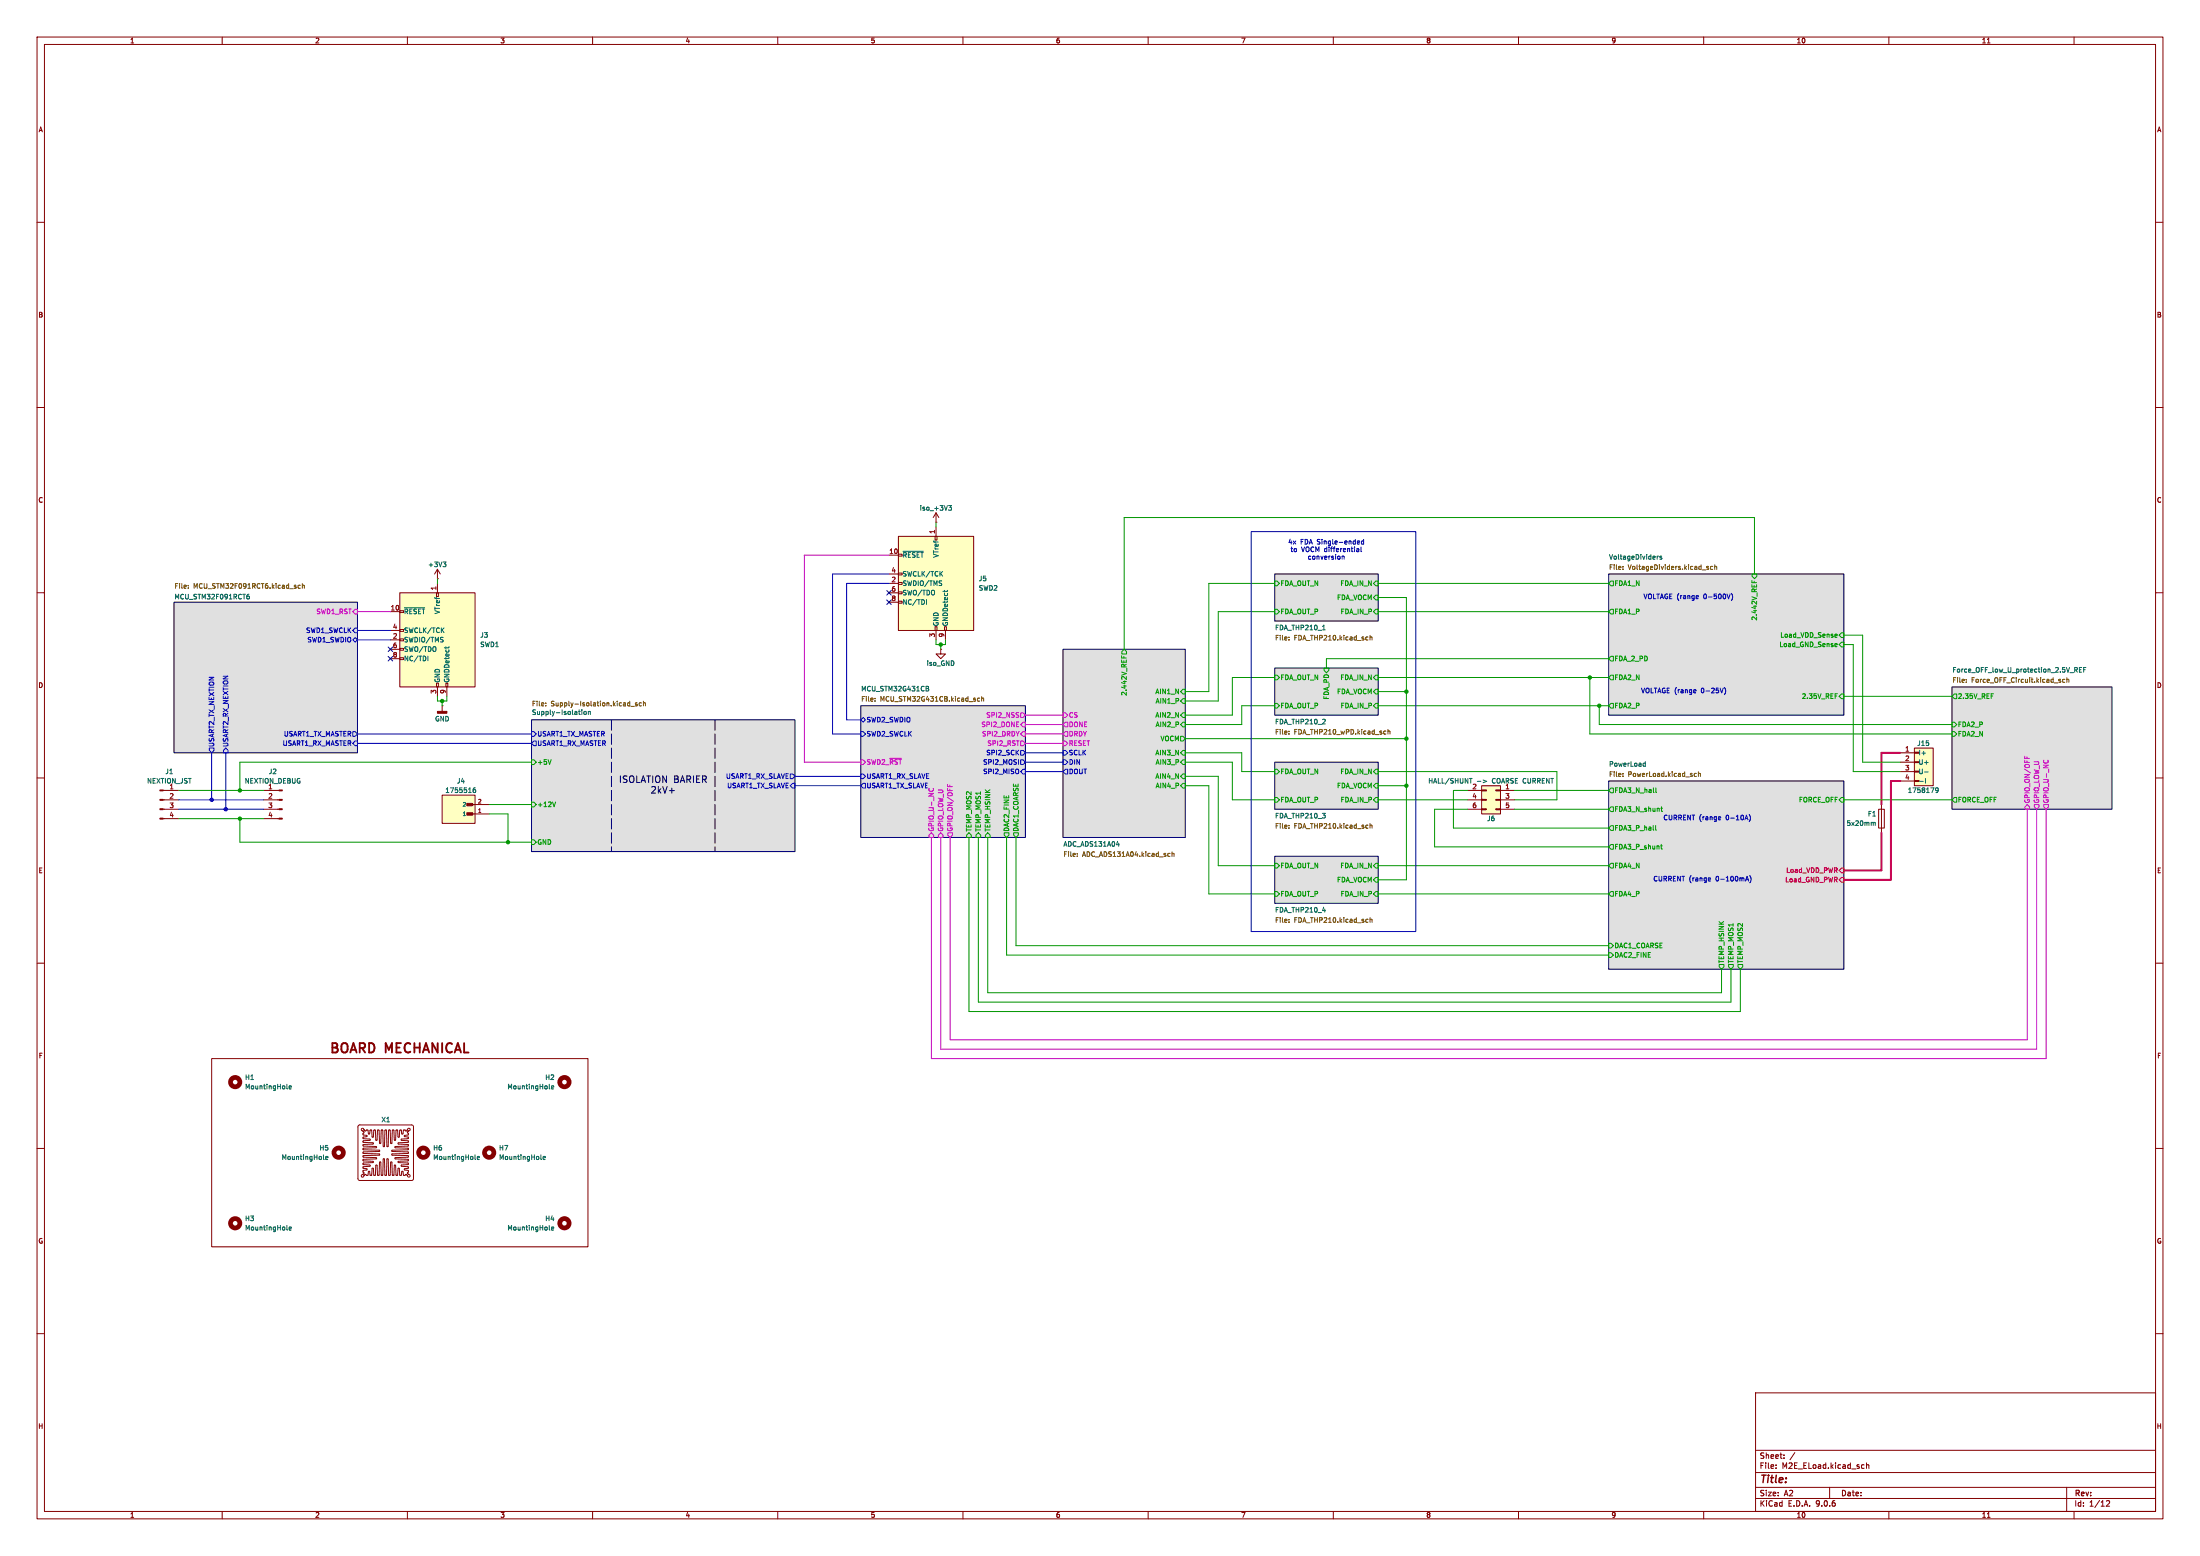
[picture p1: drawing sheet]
<svg xmlns="http://www.w3.org/2000/svg" width="297mm" height="210mm" viewBox="0 0 297 210" stroke-linecap="round" stroke-linejoin="round" font-family="sans-serif">
<g fill="none" stroke="#840000" stroke-width=".14">
<path d="M5 5h287v200h-287zM6 6h285v198h-285zM30 5v1M55 5v1M80 5v1M105 5v1M130 5v1M155 5v1M180 5v1M205 5v1M230 5v1M255 5v1"/>
<path d="M268.3 5.8h.4M280 5v1M5 30h1M291 30h1M5 55h1M291 55h1M5 80h1M291 80h1M5 105h1M291 105h1M5 130h1M291 130h1"/>
<path d="M5 155h1M291 155h1M5 180h1M237 188h54v16h-54zM237 198.7h54M237 195.7h54M239.8 198.1v.1M239.8 197.7v.1M240.8 196.8h.1M240.8 196.4h.1M242.3 196.1l-.6 .9M251.4 197.7h.3"/>
<path d="M251.7 198.2h-.3M252 197.8l.3-.1v.5M252 197.4v.8M291 180h1M30 204v1M55 204v1M80 204v1M105 204v1M130 204v1M155 204v1M180 204v1M205 204v1"/>
<path d="M230 204v1M237 202.2h54M237 200.7h54M247 200.7v1.5M255 204v1M268.3 204.8h.4M279 200.7v3.3M280 204v1M284.4 202.6l.3-.1 .1 .3-.5 .5h.5"/>
</g>
<g fill="#e0e0e0" stroke="#e0e0e0" stroke-width=".14">
<path d="M172.1 90.2h14v6.3h-14z"/>
<path d="M23.5 81.3h24.8v20.3h-24.8z"/>
<path d="M172.1 115.6h14v6.3h-14z"/>
<path d="M116.2 95.3h22.2v17.7h-22.2z"/>
<path d="M143.5 87.6h16.5v25.4h-16.5z"/>
<path d="M71.8 97.2h35.5v17.7h-35.5z"/>
<path d="M172.1 77.5h14v6.3h-14z"/>
<path d="M172.1 102.9h14v6.3h-14z"/>
<path d="M217.2 77.5h31.7v19h-31.7z"/>
<path d="M217.2 105.4h31.7v25.4h-31.7z"/>
<path d="M263.5 92.7h21.6v16.5h-21.6z"/>
</g>
<path d="M172.1 77.5h14v6.3h-14zM217.2 77.5h31.7v19h-31.7zM23.5 81.3h24.8v20.3h-24.8zM71.8 97.2h35.5v17.7h-35.5zM116.2 95.3h22.2v17.7h-22.2zM143.5 87.6h16.5v25.4h-16.5zM172.1 90.2h14v6.3h-14zM263.5 92.7h21.6v16.5h-21.6zM172.1 115.6h14v6.3h-14zM172.1 102.9h14v6.3h-14zM217.2 105.4h31.7v25.4h-31.7z" fill="none" stroke="#000" stroke-width=".14"/>
<g fill="none" stroke="#009600" stroke-width=".14">
<path d="M172.1 78.4h.3l.3 .3-.3 .4h-.3zM185.7 78.4h.4v.7h-.4l-.3-.4zM217.5 78.4h.3v.7h-.3l-.3-.4zM236.5 78.3v.3M236.5 77.5h.7v.3l-.3 .3-.4-.3zM236.8 78.4v.2M151.4 88.5v.3M151.7 88.6v.2M151.8 87.6l.3 .3v.4h-.7v-.4zM159.4 99.4h.3l.3 .3-.3 .3h-.3zM159.7 93h.3v.7h-.3l-.3-.4zM159.7 94.3h.3v.6h-.3l-.3-.3z"/>
<path d="M159.7 96.2h.3v.6h-.3l-.3-.3zM159.7 97.5h.3v.6h-.3l-.3-.3zM172.1 91.1h.3l.3 .3-.3 .4h-.3zM172.1 94.9h.3l.3 .4-.3 .3h-.3zM172.1 82.2h.3l.3 .4-.3 .3h-.3zM178.8 90.2h.6v.3l-.3 .3-.3-.3zM185.7 91.1h.4v.7h-.4l-.3-.4zM185.7 94.9h.4v.7h-.4l-.3-.3zM185.7 93h.4v.7h-.4l-.3-.4zM185.7 82.2h.4v.7h-.4l-.3-.3zM185.7 80.3h.4v.7h-.4l-.3-.4zM217.5 82.2h.3v.7h-.3l-.3-.3z"/>
<path d="M217.5 91.1h.3v.7h-.3l-.3-.4zM217.5 94.9h.3v.7h-.3l-.3-.3zM217.5 88.6h.3v.6h-.3l-.3-.3zM247.7 93.6h.3M248.6 93.7h.3v.6h-.3l-.3-.3zM263.5 97.5h.3l.4 .3-.4 .3h-.3zM263.5 94l.3-.3h.4v.6h-.4zM263.5 98.7h.3l.4 .4-.4 .3h-.3zM268.8 93.6h.3M71.8 102.6h.3l.3 .3-.3 .3h-.3zM71.8 108.3h.3l.3 .3-.3 .3h-.3zM71.8 113.3h.3l.3 .4-.3 .3h-.3z"/>
<path d="M74.4 102.5l-.2 .7M75 108.2l-.2 .7M130.8 112.4l.3 .3v.3h-.6v-.3zM132.1 112.4l.3 .3v.3h-.6v-.3zM133.3 112.4l.4 .3v.3h-.7v-.3zM135.6 112.4h.6v.3l-.3 .3-.3-.3zM136.8 112.4h.7v.3l-.3 .3-.4-.3zM159.7 101.3h.3v.6h-.3l-.3-.3zM159.7 102.6h.3v.6h-.3l-.3-.3zM159.7 104.5h.3v.6h-.3l-.3-.3zM159.7 105.7h.3v.7h-.3l-.3-.4zM172.1 116.5h.3l.3 .3-.3 .4h-.3z"/>
<path d="M172.1 103.8h.3l.3 .3-.3 .4h-.3zM172.1 107.6h.3l.3 .4-.3 .3h-.3zM185.7 116.5h.4v.7h-.4l-.3-.4zM185.7 118.4h.4v.7h-.4l-.3-.4zM185.7 103.8h.4v.7h-.4l-.3-.4zM185.7 107.6h.4v.7h-.4l-.3-.3zM185.7 105.7h.4v.7h-.4l-.3-.4zM217.5 106.4h.3v.6h-.3l-.3-.3zM217.5 108.9h.3v.6h-.3l-.3-.3zM217.5 111.4h.3v.7h-.3l-.3-.3zM217.5 114h.3v.6h-.3l-.3-.3zM217.5 116.5h.3v.7h-.3l-.3-.4z"/>
<path d="M223.5 111.4v.6h.1M223.5 106.3v.6l.1 .1M224.2 114.2h.2M224.2 109.1h.3M224.3 114v.5l.1 .1M224.3 108.9v.5l.2 .1M248.6 107.6h.3v.7h-.3l-.3-.3zM263.8 107.6h.4v.7h-.4l-.3-.3zM172.1 120.3h.3l.3 .4-.3 .3h-.3zM185.7 120.3h.4v.7h-.4l-.3-.3zM217.2 127.3h.3l.3 .3-.3 .4h-.3zM217.2 128.6h.3l.3 .3-.3 .3h-.3z"/>
<path d="M217.5 120.3h.3v.7h-.3l-.3-.3zM232.1 130.2h.6v.3l-.3 .3-.3-.3zM233.4 130.2h.6v.3l-.3 .3-.3-.3zM234.6 130.2h.7v.3l-.4 .3-.3-.3z"/>
</g>
<g fill="none" stroke="#006464" stroke-width=".14">
<path d="M223.7 75.1v.4M223.9 75.1l-.2 .1M224.3 75.1l-.2 .1 .2 .1v.2h-.2M33.4 80.4l.3 .2-.1 .2h-.2M33.6 80.2h-.2M78.1 96h.2M78.3 96.4h.1M78.5 96v.4M78.9 96h.1l.2 .1-.2 .3-.2-.1zM79.4 96.1l.3-.1v.4M79.4 96v.4M125 92.6l.3 .1 .1 .1-.2 .1"/>
<path d="M125 92.9h.2M125.2 92.9l.2 .2v.1l-.4 .1M178.5 85h.4M178.7 84.5v-.1v.6M178.8 97.1l.1 .1v.1l-.4 .4h.4M280.1 90.1h.2l.1 .1v.2h-.3M280.2 90.4l.2 .3M280.7 90.4h.2M281 90.1h-.3v.6h.3M281.3 90.4h.2M281.6 90.1h-.3v.6M150.7 114h.4"/>
<path d="M151 113.8v.4M178.5 109.8h.4l-.2 .2M178.8 110v.4M221.9 103.4h.2M221.9 103h.2M222.1 102.8v.6M178.5 122.9h.4"/>
</g>
<g fill="none" stroke="#725600" stroke-width=".14">
<path d="M25.4 79.3v.1M25.4 79v.1M40.5 79h-.1l-.2 .1 .1 .3h.2M40.8 79h.3v.4M40.8 78.8v.6M219.1 76.8v.1M219.1 76.5h.1M230.4 76.6l.3 .1-.1 .2-.2-.1M230.6 76.5h-.2M231.2 76.5l-.2-.1-.1 .2 .1 .2h.2M231.5 76.5h.2l.1 .4M231.5 76.2v.7"/>
<path d="M73.7 95.2v.1M73.7 94.9h.1M85.2 95.3h.5M86 94.9h-.2l.2 .2v.1h-.2M86.6 94.9h-.2l-.1 .1v.2h.3M86.9 94.9h.2v.4M86.9 94.6v.7M118.1 94.6h.1M118.1 94.2v.1M132 94.6h.3M132.3 94.2l-.3 .1M132.5 94v.6"/>
<path d="M132.6 94.2h.2v.4M132.6 94.2l-.1 .1M174 99v.1M174 86v.1M174 86.3v.1M174 98.7v.1M184.6 86h.1M184.7 86.4h-.1M185 85.8v.6M185 86h.2v.4M186.9 98.7h.2M187.1 99.1h-.2"/>
<path d="M187.4 98.7h.2v.4M187.4 98.5v.6M265.4 92v.1M265.4 91.7v.1M278 91.9l.2 .1-.2 .1M278 91.7h.2M278.8 91.7h-.2l-.1 .1v.3h.3M279 91.7h.3v.4M279 91.5v.6M145.4 115.5v.1M145.4 115.2v.1M157.8 115.2h.2"/>
<path d="M158 115.6h-.2M158.2 115.2h.3v.4M158.2 115v.6M174 111.4v.1M174 111.7v.1M184.6 111.4h.1M184.7 111.8h-.1M185 111.2v.6M185 111.4h.2v.4M219.1 104.4v.1M219.1 104.7v.1M229 104.4h-.2l-.1 .1 .1 .3h.2"/>
<path d="M229.3 104.2v.6M229.3 104.4h.2l.1 .4M229.3 104.4h.1M174 124.1v.1M174 124.4v.1M184.6 124.1h.1M184.7 124.5h-.1M185 123.9v.6M185 124.1h.2v.4"/>
</g>
<g fill="none" stroke="#c200c2" stroke-width=".14">
<path d="M47.9 82.2h.4v.7h-.4l-.3-.3zM137.8 96.2h.3l.3 .3-.3 .3h-.3zM138.1 97.5h.3v.6h-.3l-.3-.3zM138.1 98.7h.3v.7h-.3l-.3-.3zM143.5 96.2h.3l.3 .3-.3 .3h-.3zM143.8 97.5h.3v.6h-.3l-.3-.3zM143.8 98.7h.3v.7h-.3l-.3-.3zM116.2 102.6h.3l.3 .3-.3 .3h-.3zM120.1 102.3h1.6M125.7 112.4l.3 .3v.3h-.6v-.3zM126 106.4v.3M127 112.4l.3 .3v.3h-.6v-.3z"/>
<path d="M127.9 105.9v.3M128 112.4h.6v.3l-.3 .3-.3-.3zM128.2 106v.2M137.8 100h.3l.3 .3-.3 .3h-.3zM143.5 100h.3l.3 .3-.3 .3h-.3zM273.3 102.1v.3M273.6 102.2v.2M273.7 108.6l.3 .3v.3h-.6v-.3zM274.6 108.6h.7v.3l-.3 .3-.4-.3zM275.9 108.6h.6v.3l-.3 .3-.3-.3zM275.9 102.6v.3M276.5 102.6v.3"/>
</g>
<g fill="none" stroke="#00f" stroke-width=".14">
<path d="M47.6 86.4l.3-.4 .4 .4-.4 .3zM47.6 98.7h.3l.4 .4-.4 .3h-.3zM47.9 84.8h.4v.6h-.4l-.3-.3zM71.8 98.7h.3l.3 .4-.3 .3h-.3zM116.2 98.7h.3l.3 .4-.3 .3h-.3zM116.2 97.2l.3-.4 .3 .4-.3 .3zM28.3 101h.6v.3l-.3 .3-.3-.3zM30.5 101l.3 .3v.3h-.6v-.3zM47.9 100h.4v.6h-.4l-.3-.3zM72.1 100h.3v.6h-.3l-.3-.3zM106.7 104.5h.3l.3 .3-.3 .3h-.3zM107 105.7h.3v.7h-.3l-.3-.4z"/>
<path d="M116.2 104.5h.3l.3 .3-.3 .3h-.3zM116.5 105.7h.3v.7h-.3l-.3-.4zM137.8 102.6h.3l.3 .3-.3 .3h-.3zM137.8 101.3h.3l.3 .3-.3 .3h-.3zM138.1 103.8h.3v.7h-.3l-.3-.4zM143.5 102.6h.3l.3 .3-.3 .3h-.3zM143.5 101.3h.3l.3 .3-.3 .3h-.3zM143.8 103.8h.3v.7h-.3l-.3-.4z"/>
</g>
<path d="M247.8 86.9h.2v.1l-.3 .1M247.8 85.6h.2v.1l-.3 .1M248 87.3h-.2M248 86h-.2M248.6 86.7h.3v.6h-.3l-.3-.3zM248.6 85.4h.3v.6h-.3l-.3-.3z" fill="none" stroke="#008400" stroke-width=".14"/>
<path d="M248.6 118.4h.3v.7h-.3l-.3-.4zM248.6 117.2h.3v.6h-.3l-.3-.3z" fill="none" stroke="#f00" stroke-width=".14"/>
<path d="M121.3 72.4h10.1v12.7h-10.1z" fill="#ffffc2"/>
<g fill="none" stroke="#840000" stroke-width=".14">
<path d="M59.1 78.1h.1M59.1 76.8l-.4 .7M59.1 76.8l.3 .7M59.1 76.8v1.3M120 74.9h1.3M120 77.5h1.3M120 78.7h1.3M121.3 72.4h10.1v12.7h-10.1zM121.3 77.3h.5v.3h-.5zM121.3 74.8h.5v.3h-.5zM121.3 78.6h.5v.3h-.5zM121.3 79.9h.5v.2h-.5z"/>
<path d="M126.2 72.4h.3v.5h-.3zM126.4 71.1v1.3M120 80h1.3M120 81.3h1.3M121.3 81.2h.5v.2h-.5zM126.2 84.6h.3v.5h-.3zM126.4 85.1v1.3M127.5 84.6h.3v.5h-.3zM127.6 85.1v1.3M22 106.7h2.1M22 108h2.1M22 109.2h2.1"/>
<path d="M22 110.5h2.1M35.6 106.7h2.1M35.6 108h2.1M35.6 109.2h2.1M35.6 110.5h2.1"/>
</g>
<path d="M59.8 75.9h.4l-.2 .2M60.1 76.1l.1 .1-.1 .3M121.9 74.4h2.8M127.5 79.7v.2M127.9 79.7v.1M125.1 80.9v.7" fill="none" stroke="#006464" stroke-width=".14"/>
<g fill="#840000" stroke="#840000" stroke-width=".14">
<path d="M37.7 106.6h.4v.1h-.4z"/>
<path d="M37.7 107.9h.4v.1h-.4z"/>
<path d="M37.7 109.2h.4v.1h-.4z"/>
<path d="M37.7 110.4h.4v.2h-.4z"/>
<path d="M21.6 106.6h.4v.1h-.4z"/>
<path d="M21.6 107.9h.4v.1h-.4z"/>
<path d="M21.6 109.2h.4v.1h-.4z"/>
<path d="M21.6 110.4h.4v.2h-.4z"/>
</g>
<path d="M54 80h10.1v12.7h-10.1z" fill="#ffffc2"/>
<g fill="none" stroke="#840000" stroke-width=".14">
<path d="M59.1 78.7v1.3M126.4 70.5h.1M126.4 69.2l-.4 .7M126.4 69.2l.3 .7M126.4 69.2v1.3M52.7 82.6h1.3M52.7 85.1h1.3M52.7 86.4h1.3M52.7 87.6h1.3M52.7 88.9h1.3M54 80h10.1v12.7h-10.1zM54 85h.5v.2h-.5z"/>
<path d="M54 82.4h.5v.3h-.5zM54 86.2h.5v.3h-.5zM54 87.5h.5v.3h-.5zM54 88.8h.5v.2h-.5zM58.9 80h.3v.5h-.3zM58.9 92.2h.3v.5h-.3zM59.1 92.7v1.3M60.2 92.2h.3v.5h-.3zM60.3 92.7v1.3M127 87.6v.7h.6l-.6 .6-.6-.6h.6M127 87.6h.1"/>
</g>
<path d="M128.1 68.2h.4l-.3 .3h.2v.3h-.3M54.6 82h2.7M57.8 88.6v.6M60.2 87.3v.2M60.6 87.3v.1" fill="none" stroke="#006464" stroke-width=".14"/>
<path d="M200 106h2.6v3.9h-2.6z" fill="#ffffc2"/>
<g fill="none" stroke="#840000" stroke-width=".14">
<path d="M198.1 106.7h1.9M198.1 108h1.9M198.1 109.2h1.9M200 106h2.6v3.9h-2.6zM200 106.6h.7v.1h-.7zM200 107.9h.7v.1h-.7zM200 109.2h.7v.1h-.7zM201.9 106.6h.7v.1h-.7zM201.9 107.9h.7v.1h-.7zM201.9 109.2h.7v.1h-.7zM202.6 106.7h1.9M202.6 108h1.9"/>
<path d="M202.6 109.2h1.9"/>
</g>
<path d="M198.4 105.1h.3M199.4 105.5h.5M200.2 105.3l.5 .2-.5 .1M64.1 156.4l.1 .1M64.4 156.3l.3-.1v-.1h-.2l-.1 .1 .1 .3h.2" fill="none" stroke="#006464" stroke-width=".14"/>
<circle cx="57.1" cy="155.6" r=".63" fill="none" stroke="#840000" stroke-width=".63"/>
<path d="M59.7 107.3h4.4v3.8h-4.4z" fill="#ffffc2"/>
<path d="M59.7 95.3h.1M59.7 95.3v.7M59.7 107.3h4.4v3.8h-4.4zM63.5 109.9h2.5M63.5 108.6h2.5" fill="none" stroke="#840000" stroke-width=".14"/>
<g fill="#840000" stroke="#840000" stroke-width=".14">
<path d="M63 109.7h.8v.3h-.8z"/>
<path d="M63 108.4h.8v.3h-.8z"/>
<path d="M59.1 96h1.2v.3h-1.2z"/>
</g>
<path d="M64.2 106.3l-.3 .2v.3l.1 .2 .2-.1v-.3h-.2l-.1 .1" fill="none" stroke="#006464" stroke-width=".14"/>
<path d="M258.4 101h2.6v5h-2.6z" fill="#ffffc2"/>
<g fill="none" stroke="#840000" stroke-width=".14">
<path d="M253.6 109.2h.8v2.6h-.8zM254 108.6v3.8M256.5 101.6h1.9M256.5 102.9h1.9M256.5 104.1h1.9M256.5 105.4h1.9M258.4 101h2.6v5h-2.6zM258.4 101.5h.7v.2h-.7zM258.4 102.8h.7v.1h-.7zM258.4 104.1h.7v.1h-.7zM258.4 105.3h.7v.2h-.7zM28.6 142.9h50.8v25.4h-50.8z"/>
<path d="M48.4 151.9l.2-.1h7l.1 .1 .1 .2v7l-.1 .2h-.1h-7h-.2l-.1-.2v-7zM49 158.5l-.2 .1v.2l.2 .1 .1-.3M49 152.7l.2 .1-.2 .2v.2l.6 .1-.1 .1-.5 .1v.2h.9l.1 .1-.1 .1-.9 .1v.2h1.3l.1 .1-.1 .1-1.2 .1-.1 .2h1.8v.1v.1l-1.7 .1-.1 .2h2.2l.1 .1-.1 .1-2.2 .1 .1 .2h2.1l.1 .1-.1 .1-2.2 .1 .1 .2h1.7v.1v.1l-1.8 .1 .1 .2h1.2l.1 .1-.1 .1-1.3 .1 .1 .2h.8l.1 .1-.1 .1-.9 .1v.2l.6 .1-.6 .2v.2l.2 .1-.2 .2M49 152.7h.1M49 158.5h.1M49.1 152.5l-.1-.2h-.2v.2l.2 .2M49.1 152.5h.1M49.2 152.5l.1 .2 .2-.2h.2l.1 .6 .1-.1 .1-.5h.2v.9l.1 .1 .1-.1 .1-.8 .2-.1v1.4h.1h.1l.1-1.3 .2-.1v1.8h.1h.1l.1-1.7 .2-.1v2.2l.1 .1 .1-.1 .1-2.2 .2 .1v2.1l.1 .1 .1-.1 .1-2.2 .2 .1v1.7h.1h.1l.1-1.8 .2 .1v1.3h.1h.1l.1-1.4 .2 .1v.8l.1 .1 .1-.1 .1-.9h.2l.1 .6 .2-.6h.2l.1 .2 .2-.2M49.2 158.6h-.1M55 158.6h.1M55 158.6l-.2-.1-.1 .1h-.2l-.2-.5h-.1v.5h-.2l-.1-.9-.1-.1-.1 .1v.9h-.2l-.1-1.3-.1-.1-.1 .1v1.3h-.2l-.1-1.7-.1-.1-.1 .1v1.7h-.2l-.1-2.1-.1-.1-.1 .1v2.1h-.2l-.1-2.1-.1-.1-.1 .1v2.1h-.2l-.1-1.7-.1-.1-.1 .1v1.7h-.2l-.1-1.3-.1-.1-.1 .1v1.3h-.2l-.1-.9-.1-.1-.1 .1v.9h-.2l-.2-.5-.1 .5h-.2l-.2-.1-.1 .1M55 152.5h.1"/>
<path d="M55 152.5l.1-.2h.2v.2l-.2 .2M55.1 156.7h-1.3l-.1 .1 .1 .1 1.3 .1v.2h-.9l-.1 .1 1 .2M55.1 154v.2h-1.3l-.1 .1 .1 .1 1.3 .1v.2h-1.7l-.1 .1 .1 .1 1.7 .1v.2h-2.1l-.1 .1 .1 .1 2.1 .1v.2h-2.1l-.1 .1 .1 .1 2.1 .1v.2h-1.7l-.1 .1 .1 .1 1.7 .1v.2M55.1 157.5v.2h-.5v.1l.5 .2v.2l-.1 .1 .1 .2M55.1 152.7l-.1 .1 .1 .2v.2l-.5 .1 .5 .2v.2h-.9l-.1 .1 .1 .1 .9 .1M55.1 158.5h.1M55.1 158.5l.2 .1v.2l-.2 .1-.1-.3M55.1 152.7h.1"/>
</g>
<g fill="none" stroke="#006464" stroke-width=".14">
<path d="M252.9 111v.1M252.9 111.1v.3M252.9 111.1l.2-.1 .1 .4M259.2 105.5h.4M259.8 104.2h.5M259.9 105.1v.6M261.7 106.6l-.2 .1h-.1l-.1-.3 .2-.1 .2 .2-.1 .3-.2 .2M38.7 146.9l.1 .1M39 146.8l.3-.1v-.1h-.2h-.1l.1 .3h.2M43.7 156.4l.1 .1M44 156.3l.3-.1-.1-.1h-.1l-.1 .1v.3h.2M73 156.4l.1 .1"/>
<path d="M73.3 156.3l.3-.1v-.1h-.2l-.1 .1 .1 .3h.2M74.1 146.9l.1 .1M74.5 146.8l.3-.1-.1-.1h-.2v.3h.2M38.7 165.9l.1 .1M39 165.8h.3v-.2h-.2l-.1 .1 .1 .3h.2M74.1 165.9l.1 .1M74.5 165.8h.3l-.1-.2h-.2v.1v.3h.2"/>
</g>
<g fill="none" stroke="#840000" stroke-width=".63">
<circle cx="31.7" cy="146" r=".63"/>
<circle cx="45.7" cy="155.6" r=".63"/>
<circle cx="66" cy="155.6" r=".63"/>
<circle cx="76.2" cy="146" r=".63"/>
<circle cx="31.7" cy="165.1" r=".63"/>
<circle cx="76.2" cy="165.1" r=".63"/>
</g>
<path d="M82.5 97.2v17.7M96.5 97.2v17.7" fill="none" stroke="#000" stroke-width=".14" stroke-dasharray="1.4 .5"/>
<g fill="none" stroke="#009600" stroke-width=".14">
<path d="M59.1 78.1v.6M126.4 70.5v.6M172.1 78.7h-8.9v14.6h-3.2M186.1 78.7h31.1M236.9 77.5v-7.6h-85.1v17.7M59.1 94v.6h1.2v-.6M59.7 94.6v.7M126.4 86.4v.6h1.2v-.6M127 87v.6M160 99.7h29.9M172.1 91.4h-5.7v5.1h-6.4M172.1 95.3h-4.5v2.5h-7.6"/>
<path d="M172.1 82.6h-7.6v12h-4.5M186.1 91.4h31.1M186.1 95.3h31.1M186.1 82.6h31.1M186.1 80.6h3.8v38.1h-3.8M186.1 93.3h3.8M214.6 91.4v7.7h48.9M215.9 95.3v2.5h47.6M217.2 88.9h-38.1v1.3M248.9 87h1.3v17.1h6.3M248.9 85.7h2.6v17.2h5M248.9 94h14.6"/>
<path d="M24.1 110.5h11.5M24.1 106.7h11.5M32.4 110.5v3.2h39.4M66 108.6h5.8M66 109.9h2.6v3.8M71.8 102.9h-39.4v3.8M130.8 113v23.5h104.1v-5.7M132.1 113v22.3h101.6v-4.5M133.3 113v21h99.1v-3.2M135.9 113v15.9h81.3M137.2 113v14.6h80M160 101.6h7.6v2.5h4.5"/>
<path d="M160 102.9h6.4v5.1h5.7M160 104.8h4.5v12h7.6M160 106h3.2v14.7h8.9M186.1 104.1h24.1v3.9h-5.7M186.1 108h12M186.1 116.8h31.1M186.1 106h3.8M198.1 106.7h-1.9v5.1h21M198.1 109.2h-4.4v5.1h23.5M204.5 106.7h12.7M204.5 109.2h12.7M248.9 108h14.6"/>
<path d="M186.1 120.7h31.1"/>
</g>
<g fill="none" stroke="#00f" stroke-width=".14">
<path d="M120 77.5h-7.6v21.6h3.8M120 78.7h-5.7v18.5h1.9M48.3 99.1h23.5M48.3 85.1h4.4M48.3 86.4h4.4M24.1 108h11.5M24.1 109.2h11.5M28.6 101.6v6.4M30.5 101.6v7.6M48.3 100.3h23.5M107.3 106h8.9M107.3 104.8h8.9"/>
<path d="M138.4 102.9h5.1M138.4 104.1h5.1M138.4 101.6h5.1"/>
</g>
<path d="M120 74.9h-11.4v28h7.6M48.3 82.6h4.4M138.4 96.5h5.1M138.4 97.8h5.1M138.4 99.1h5.1M138.4 100.3h5.1M273.7 109.2v31.1h-145.4v-27.3M275 109.2v32.4h-148v-28.6M276.2 109.2v33.7h-150.5v-29.9" fill="none" stroke="#c200c2" stroke-width=".14"/>
<path d="M254 112.4v5.1h-5.1M256.5 101.6h-2.5v7M256.5 105.4h-1.2v13.3h-6.4" fill="none" stroke="#f00" stroke-width=".25"/>
<path d="M119.7 79.7l.6 .6M120.3 79.7l-.6 .6M52.4 87.3l.6 .6M52.4 88.6l.6 .6M53 87.3l-.6 .6M53 88.6l-.6 .6M119.7 81l.6 .6M120.3 81l-.6 .6" fill="none" stroke="#000084" stroke-width=".14"/>
<g fill="none" stroke="#0000c2" stroke-width=".14">
<path d="M168.9 71.8h22.2v53.9h-22.2zM181.2 75.1v.4M181.2 75.1h.2l.1 .4M183.2 74.4h.2M183.2 74l.2 .1v.4M183.3 73.4h.2M183.3 73h.2v.2h-.3M183.4 74.2h-.2M183.7 73.8v.6l.1 .1M184.1 73h-.2l-.1 .1v.3h.3M184.1 72.8v.6M228.9 93.1v.1l-.3 .1"/>
<path d="M228.9 93.5h.1M229.2 80.4l.1 .1-.3 .1M229.3 80.8h-.1M232.6 92.9l-.2 .6M232.8 92.8a.73 .73 0 0 1 0 1M233.6 80.2l-.2 .6M233.7 80.1a.73 .73 0 0 1 0 1M230.8 118.5l.1 .1-.3 .1M230.9 118.9h-.1M232.2 110.2l.1 .2h-.3M232.3 110.6l-.1 .1M235.6 118.9l.3-.6 .2 .6"/>
<path d="M235.7 118.7h.3M235.8 110l.2 .7M236.1 109.9a.73 .73 0 0 1 0 1M236.2 118.2a.73 .73 0 0 1 0 1"/>
</g>
<path d="M90.4 106.7h.6" fill="none" stroke="#000" stroke-width=".14"/>
<g fill="#009600" stroke="#009600" stroke-width=".14">
<circle cx="32.4" cy="106.7" r=".23"/>
<circle cx="59.7" cy="94.6" r=".23"/>
<circle cx="214.6" cy="91.4" r=".23"/>
<circle cx="215.9" cy="95.3" r=".23"/>
<circle cx="189.9" cy="93.3" r=".23"/>
<circle cx="189.9" cy="106" r=".23"/>
<circle cx="189.9" cy="99.7" r=".23"/>
<circle cx="68.6" cy="113.7" r=".23"/>
<circle cx="127" cy="87" r=".23"/>
<circle cx="32.4" cy="110.5" r=".23"/>
</g>
<g fill="#00f" stroke="#00f" stroke-width=".14">
<circle cx="30.5" cy="109.2" r=".23"/>
<circle cx="28.6" cy="108" r=".23"/>
</g>
<text font-size="1.8" fill="#840000" x="44.3" y="142.5">BOARD MECHANICAL</text>
<text font-size="1.4" fill="#840000" x="237.5" y="200.4">Title:</text>
<g font-size="1.2">
<text x="83.5" y="105.8">ISOLATION BARIER</text>
<text x="87.8" y="107.2">2kV+</text>
</g>
<g font-size="1" fill="#840000">
<text x="237.5" y="197">Sheet:</text>
<text x="237.5" y="203.4">KiCad</text>
<text x="237.5" y="202">Size:</text>
<text x="237.5" y="198.3">File:</text>
<text x="240.5" y="198.3">M2E_ELoad.kicad_sch</text>
<text x="240.8" y="202">A2</text>
<text x="241.4" y="203.4">E.D.A.</text>
<text x="245.2" y="203.4">9.0.6</text>
<text x="248.5" y="202">Date:</text>
<text x="280" y="202.1">Rev:</text>
<text x="280" y="203.4">Id:</text>
<text x="282" y="203.4">1/12</text>
</g>
<g font-size=".9" fill="#840000">
<text x="17.5" y="5.9">1</text>
<text x="42.5" y="5.9">2</text>
<text x="67.5" y="5.9">3</text>
<text x="92.5" y="5.9">4</text>
<text x="117.5" y="5.9">5</text>
<text x="142.5" y="5.9">6</text>
<text x="167.5" y="5.9">7</text>
<text x="192.5" y="5.9">8</text>
<text x="217.5" y="5.9">9</text>
<text x="242.5" y="5.9">10</text>
<text x="267.5" y="5.9">11</text>
<text x="5.2" y="17.9">A</text>
<text x="291.2" y="17.9">A</text>
<text x="5.1" y="42.9">B</text>
<text x="291.1" y="42.9">B</text>
<text x="5.1" y="67.9">C</text>
<text x="291.1" y="67.9">C</text>
<text x="5.1" y="92.9">D</text>
<text x="291.1" y="92.9">D</text>
<text x="5.2" y="117.9">E</text>
<text x="291.2" y="117.9">E</text>
<text x="5.2" y="142.9">F</text>
<text x="291.2" y="142.9">F</text>
<text x="5.1" y="167.9">G</text>
<text x="291.1" y="167.9">G</text>
<text x="5.1" y="192.9">H</text>
<text x="291.1" y="192.9">H</text>
<text x="17.5" y="204.9">1</text>
<text x="42.5" y="204.9">2</text>
<text x="67.5" y="204.9">3</text>
<text x="92.5" y="204.9">4</text>
<text x="117.5" y="204.9">5</text>
<text x="142.5" y="204.9">6</text>
<text x="167.5" y="204.9">7</text>
<text x="192.5" y="204.9">8</text>
<text x="217.5" y="204.9">9</text>
<text x="242.5" y="204.9">10</text>
<text x="267.5" y="204.9">11</text>
</g>
<g font-size=".9" fill="#006464">
<text x="124.1" y="69">iso_+3V3</text>
<text x="57.7" y="76.6">+3V3</text>
<text x="121.8" y="75.4">~{RESET}</text>
<text x="121.8" y="77.9">SWCLK/TCK</text>
<text x="126.8" y="75.3" transform="rotate(-90 126.8 75.3)">VTref</text>
<text x="217.2" y="75.6">VoltageDividers</text>
<text x="23.5" y="80.9">MCU_STM32F091RCT6</text>
<text x="54.5" y="83">~{RESET}</text>
<text x="59.5" y="82.9" transform="rotate(-90 59.5 82.9)">VTref</text>
<text x="121.8" y="79.2">SWDIO/TMS</text>
<text x="121.8" y="80.4">SWO/TDO</text>
<text x="121.8" y="81.7">NC/TDI</text>
<text x="132.1" y="78.5">J5</text>
<text x="132.1" y="79.8">SWD2</text>
<text x="54.5" y="85.5">SWCLK/TCK</text>
<text x="54.5" y="86.8">SWDIO/TMS</text>
<text x="54.5" y="88.1">SWO/TDO</text>
<text x="54.5" y="89.3">NC/TDI</text>
<text x="64.8" y="86.2">J3</text>
<text x="64.8" y="87.4">SWD1</text>
<text x="125" y="90">iso_GND</text>
<text x="126.8" y="84.6" transform="rotate(-90 126.8 84.6)">GND</text>
<text x="128.1" y="84.6" transform="rotate(-90 128.1 84.6)">GNDDetect</text>
<text x="172.1" y="85.1">FDA_THP210_1</text>
<text x="59.5" y="92.2" transform="rotate(-90 59.5 92.2)">GND</text>
<text x="60.8" y="92.2" transform="rotate(-90 60.8 92.2)">GNDDetect</text>
<text x="116.2" y="93.3">MCU_STM32G431CB</text>
<text x="263.5" y="90.8">Force_OFF_low_U_protection_2.5V_REF</text>
<text x="58.7" y="97.5">GND</text>
<text x="71.8" y="96.5">Supply-Isolation</text>
<text x="172.1" y="97.8">FDA_THP210_2</text>
<text x="258.8" y="100.8">J15</text>
<text x="19.8" y="105.8">NEXTION_JST</text>
<text x="22.3" y="104.6">J1</text>
<text x="22.8" y="106.6">1</text>
<text x="33" y="105.8">NEXTION_DEBUG</text>
<text x="36.2" y="106.6">1</text>
<text x="36.2" y="104.6">J2</text>
<text x="60.1" y="107.1">1755516</text>
<text x="61.6" y="105.8">J4</text>
<text x="192.8" y="105.8">HALL/SHUNT</text>
<text x="201.5" y="105.8">COARSE CURRENT</text>
<text x="217.2" y="103.5">PowerLoad</text>
<text x="257.5" y="107.1">1758179</text>
<text x="259" y="102">I+</text>
<text x="259" y="103.3">U+</text>
<text x="259" y="104.6">U-</text>
<text x="172.1" y="110.5">FDA_THP210_3</text>
<text x="200.7" y="110.9">J6</text>
<text x="249.2" y="111.6">5x20mm</text>
<text x="252.1" y="110.3">F1</text>
<text x="143.5" y="114.3">ADC_ADS131A04</text>
<text x="172.1" y="123.2">FDA_THP210_4</text>
<text x="33" y="145.8">H1</text>
<text x="33" y="147.1">MountingHole</text>
<text x="68.4" y="147.1">MountingHole</text>
<text x="73.6" y="145.8">H2</text>
<text x="43.1" y="155.4">H5</text>
<text x="51.4" y="151.6">X1</text>
<text x="58.4" y="155.4">H6</text>
<text x="67.3" y="155.4">H7</text>
<text x="38" y="156.6">MountingHole</text>
<text x="58.4" y="156.6">MountingHole</text>
<text x="67.3" y="156.6">MountingHole</text>
<text x="33" y="164.9">H3</text>
<text x="33" y="166.2">MountingHole</text>
<text x="68.4" y="166.2">MountingHole</text>
<text x="73.6" y="164.9">H4</text>
</g>
<g font-size=".9" fill="#a90000">
<text x="120" y="74.8">10</text>
<text x="120.3" y="77.3">4</text>
<text x="126.2" y="72.1" transform="rotate(-90 126.2 72.1)">1</text>
<text x="52.7" y="82.4">10</text>
<text x="58.9" y="79.7" transform="rotate(-90 58.9 79.7)">1</text>
<text x="120.3" y="78.6">2</text>
<text x="120.3" y="79.9">6</text>
<text x="120.3" y="81.2">8</text>
<text x="53" y="85">4</text>
<text x="53" y="86.2">2</text>
<text x="53" y="87.5">6</text>
<text x="53" y="88.8">8</text>
<text x="126.2" y="86.1" transform="rotate(-90 126.2 86.1)">3</text>
<text x="127.5" y="86.1" transform="rotate(-90 127.5 86.1)">9</text>
<text x="58.9" y="93.7" transform="rotate(-90 58.9 93.7)">3</text>
<text x="60.2" y="93.7" transform="rotate(-90 60.2 93.7)">9</text>
<text x="257.1" y="101.5">1</text>
<text x="22.8" y="107.8">2</text>
<text x="36.2" y="107.8">2</text>
<text x="198.7" y="106.6">2</text>
<text x="198.7" y="107.8">4</text>
<text x="203.2" y="106.6">1</text>
<text x="203.2" y="107.8">3</text>
<text x="257.1" y="102.7">2</text>
<text x="257.1" y="104">3</text>
<text x="257.1" y="105.3">4</text>
<text x="22.8" y="109.1">3</text>
<text x="22.8" y="110.4">4</text>
<text x="36.2" y="109.1">3</text>
<text x="36.2" y="110.4">4</text>
<text x="198.7" y="109.1">6</text>
<text x="203.2" y="109.1">5</text>
</g>
<g font-size=".9" fill="#0000c2">
<text x="173.8" y="73.6">4x</text>
<text x="174.2" y="74.6">to</text>
<text x="175.6" y="73.6">FDA Single-ended</text>
<text x="175.7" y="74.6">VOCM differential</text>
<text x="176.5" y="75.6">conversion</text>
<text x="221.8" y="81">VOLTAGE (range</text>
<text x="230" y="81">0-500V)</text>
<text x="221.5" y="93.7">VOLTAGE (range</text>
<text x="229.7" y="93.7">0-25V)</text>
<text x="224.5" y="110.8">CURRENT (range</text>
<text x="233" y="110.8">0-10A)</text>
<text x="223.1" y="119.1">CURRENT (range</text>
<text x="231.7" y="119.1">0-100mA)</text>
</g>
<g font-size=".9" fill="#725600">
<text x="217.2" y="77.1">File:</text>
<text x="219.8" y="77.1">VoltageDividers.kicad_sch</text>
<text x="23.5" y="79.6">File:</text>
<text x="26.1" y="79.6">MCU_STM32F091RCT6.kicad_sch</text>
<text x="172.1" y="86.6">File:</text>
<text x="174.7" y="86.6">FDA_THP210.kicad_sch</text>
<text x="71.8" y="95.5">File:</text>
<text x="74.4" y="95.5">Supply-Isolation.kicad_sch</text>
<text x="116.2" y="94.8">File:</text>
<text x="118.8" y="94.8">MCU_STM32G431CB.kicad_sch</text>
<text x="263.5" y="92.3">File:</text>
<text x="266.1" y="92.3">Force_OFF_Circuit.kicad_sch</text>
<text x="172.1" y="99.3">File:</text>
<text x="174.7" y="99.3">FDA_THP210_wPD.kicad_sch</text>
<text x="217.2" y="105">File:</text>
<text x="219.8" y="105">PowerLoad.kicad_sch</text>
<text x="172.1" y="112">File:</text>
<text x="174.7" y="112">FDA_THP210.kicad_sch</text>
<text x="143.5" y="115.8">File:</text>
<text x="146.1" y="115.8">ADC_ADS131A04.kicad_sch</text>
<text x="172.1" y="124.7">File:</text>
<text x="174.7" y="124.7">FDA_THP210.kicad_sch</text>
</g>
<g font-size=".9" fill="#c200c2">
<text x="42.7" y="83">SWD1_RST</text>
<text x="132.4" y="98.2">SPI2_DONE</text>
<text x="132.5" y="99.5">SPI2_DRDY</text>
<text x="133.1" y="97">SPI2_NSS</text>
<text x="133.2" y="100.8">SPI2_RST</text>
<text x="144.2" y="97">CS</text>
<text x="144.2" y="98.2">DONE</text>
<text x="144.2" y="99.5">DRDY</text>
<text x="144.2" y="100.8">RESET</text>
<text x="116.9" y="103.3">SWD2_~{RST}</text>
<text x="116.9" y="106.5">USART1_TX_SLAVE</text>
<text x="126.2" y="112.3" transform="rotate(-90 126.2 112.3)">GPIO_U-_NC</text>
<text x="127.4" y="112.3" transform="rotate(-90 127.4 112.3)">GPIO_LOW_U</text>
<text x="128.7" y="112.3" transform="rotate(-90 128.7 112.3)">GPIO_ON/OFF</text>
<text x="274.1" y="108.5" transform="rotate(-90 274.1 108.5)">GPIO_ON/OFF</text>
<text x="275.4" y="108.5" transform="rotate(-90 275.4 108.5)">GPIO_LOW_U</text>
<text x="276.7" y="108.5" transform="rotate(-90 276.7 108.5)">GPIO_U-_NC</text>
</g>
<g font-size=".9" fill="#009600">
<text x="172.8" y="79.2">FDA_OUT_N</text>
<text x="172.8" y="83">FDA_OUT_P</text>
<text x="180.4" y="81.1">FDA_VOCM</text>
<text x="180.9" y="79.2">FDA_IN_N</text>
<text x="180.9" y="83">FDA_IN_P</text>
<text x="217.9" y="79.2">FDA1_N</text>
<text x="217.9" y="83">FDA1_P</text>
<text x="237.3" y="83.8" transform="rotate(-90 237.3 83.8)">2.442V_REF</text>
<text x="217.9" y="89.3">FDA_2_PD</text>
<text x="152.2" y="94" transform="rotate(-90 152.2 94)">2.442V_REF</text>
<text x="155.9" y="93.8">AIN1_N</text>
<text x="156" y="95">AIN1_P</text>
<text x="172.8" y="91.9">FDA_OUT_N</text>
<text x="172.8" y="95.7">FDA_OUT_P</text>
<text x="179.5" y="94.5" transform="rotate(-90 179.5 94.5)">FDA_PD</text>
<text x="180.4" y="93.8">FDA_VOCM</text>
<text x="180.9" y="91.9">FDA_IN_N</text>
<text x="180.9" y="95.7">FDA_IN_P</text>
<text x="217.9" y="91.9">FDA2_N</text>
<text x="217.9" y="95.7">FDA2_P</text>
<text x="243.2" y="94.4">2.35V_REF</text>
<text x="264.3" y="94.4">2.35V_REF</text>
<text x="155.9" y="97">AIN2_N</text>
<text x="156" y="98.2">AIN2_P</text>
<text x="156.6" y="100.1">VOCM</text>
<text x="264.3" y="98.2">FDA2_P</text>
<text x="264.3" y="99.5">FDA2_N</text>
<text x="72.5" y="103.3">+5V</text>
<text x="155.9" y="102">AIN3_N</text>
<text x="155.9" y="105.2">AIN4_N</text>
<text x="156" y="103.3">AIN3_P</text>
<text x="156" y="106.5">AIN4_P</text>
<text x="172.8" y="104.6">FDA_OUT_N</text>
<text x="180.4" y="106.5">FDA_VOCM</text>
<text x="180.9" y="104.6">FDA_IN_N</text>
<text x="217.9" y="107.1">FDA3_N_hall</text>
<text x="72.5" y="109">+12V</text>
<text x="131.2" y="112.3" transform="rotate(-90 131.2 112.3)">TEMP_MOS2</text>
<text x="132.5" y="112.3" transform="rotate(-90 132.5 112.3)">TEMP_MOS1</text>
<text x="133.8" y="112.3" transform="rotate(-90 133.8 112.3)">TEMP_HSINK</text>
<text x="136.3" y="112.3" transform="rotate(-90 136.3 112.3)">DAC2_FINE</text>
<text x="137.6" y="112.3" transform="rotate(-90 137.6 112.3)">DAC1_COARSE</text>
<text x="172.8" y="108.4">FDA_OUT_P</text>
<text x="180.9" y="108.4">FDA_IN_P</text>
<text x="217.9" y="109.7">FDA3_N_shunt</text>
<text x="217.9" y="112.2">FDA3_P_hall</text>
<text x="242.8" y="108.4">FORCE_OFF</text>
<text x="264.3" y="108.4">FORCE_OFF</text>
<text x="72.5" y="114.1">GND</text>
<text x="172.8" y="117.3">FDA_OUT_N</text>
<text x="180.4" y="119.2">FDA_VOCM</text>
<text x="180.9" y="117.3">FDA_IN_N</text>
<text x="217.9" y="114.7">FDA3_P_shunt</text>
<text x="217.9" y="117.3">FDA4_N</text>
<text x="172.8" y="121.1">FDA_OUT_P</text>
<text x="180.9" y="121.1">FDA_IN_P</text>
<text x="217.9" y="121.1">FDA4_P</text>
<text x="217.9" y="128.1">DAC1_COARSE</text>
<text x="217.9" y="129.3">DAC2_FINE</text>
<text x="232.8" y="130.1" transform="rotate(-90 232.8 130.1)">TEMP_HSINK</text>
<text x="234.1" y="130.1" transform="rotate(-90 234.1 130.1)">TEMP_MOS1</text>
<text x="235.4" y="130.1" transform="rotate(-90 235.4 130.1)">TEMP_MOS2</text>
</g>
<g font-size=".9" fill="#00f">
<text x="41.3" y="85.5">SWD1_SWCLK</text>
<text x="41.4" y="86.8">SWD1_SWDIO</text>
<text x="29" y="100.9" transform="rotate(-90 29 100.9)">USART2_TX_NEXTION</text>
<text x="30.9" y="100.9" transform="rotate(-90 30.9 100.9)">USART2_RX_NEXTION</text>
<text x="38.1" y="100.8">USART1_RX_MASTER</text>
<text x="38.3" y="99.5">USART1_TX_MASTER</text>
<text x="72.5" y="100.8">USART1_RX_MASTER</text>
<text x="72.5" y="99.5">USART1_TX_MASTER</text>
<text x="116.9" y="99.5">SWD2_SWCLK</text>
<text x="116.9" y="97.6">SWD2_SWDIO</text>
<text x="98" y="105.2">USART1_RX_SLAVE</text>
<text x="98.1" y="106.5">USART1_TX_SLAVE</text>
<text x="116.9" y="105.2">USART1_RX_SLAVE</text>
<text x="132.7" y="104.6">SPI2_MISO</text>
<text x="132.7" y="103.3">SPI2_MOSI</text>
<text x="133.1" y="102">SPI2_SCK</text>
<text x="144.2" y="103.3">DIN</text>
<text x="144.2" y="104.6">DOUT</text>
<text x="144.2" y="102">SCLK</text>
</g>
<g font-size=".9" fill="#008400">
<text x="240.2" y="87.4">Load_GND_Sense</text>
<text x="240.3" y="86.2">Load_VDD_Sense</text>
</g>
<g font-size=".9" fill="#f00">
<text x="241" y="119.2">Load_GND_PWR</text>
<text x="241.1" y="117.9">Load_VDD_PWR</text>
</g>
<g font-size=".7" fill="#006464">
<text x="62.4" y="110.2">1</text>
<text x="62.4" y="109">2</text>
</g>
<g font-size=".7" fill="#a90000">
<text x="64.5" y="109.7">1</text>
<text x="64.5" y="108.5">2</text>
</g>
</svg>
